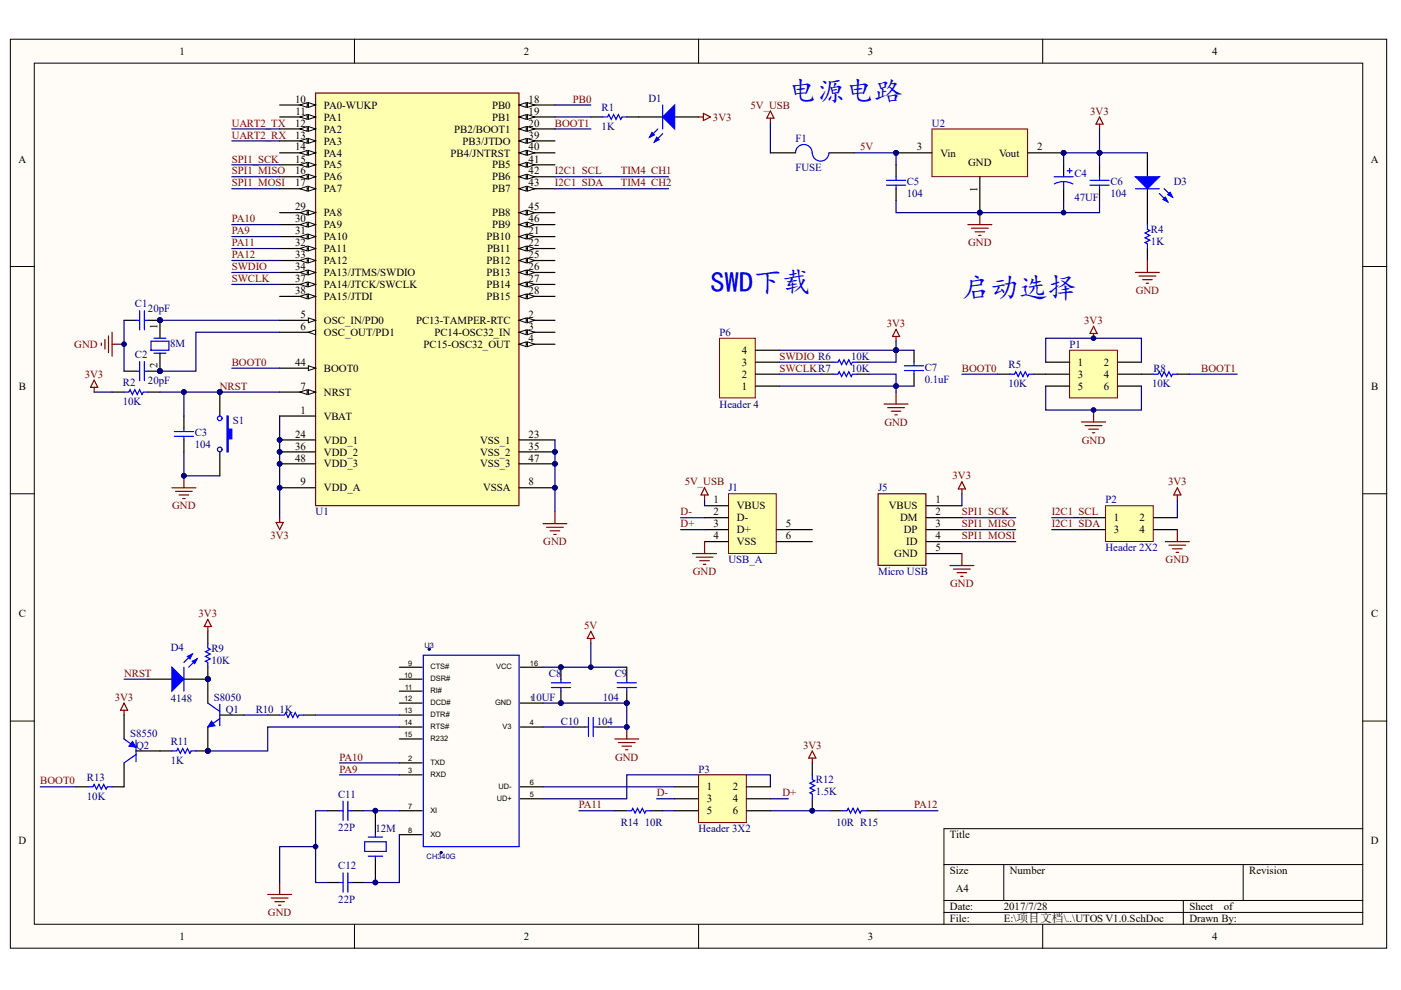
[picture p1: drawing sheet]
<svg xmlns="http://www.w3.org/2000/svg" width="297mm" height="210mm" viewBox="0 0 297 210" stroke-linecap="round" stroke-linejoin="round" font-family="sans-serif">
<g fill="#fffcf8" stroke="#000" stroke-width=".21">
<path d="M2.2 8.3h291.8v192.7h-291.8z"/>
<path d="M7.3 13.4h281.6v182.6h-281.6z"/>
</g>
<g fill="none" stroke="#000" stroke-width=".21">
<path d="M75.2 8.3v5.1M148.1 8.3v5.1M221.1 8.3v5.1M2.2 56.5h5.1M289 56.5h5M2.2 104.7h5.1M289 104.7h5M2.2 152.9h5.1M289 152.9h5M289 175.7h-88.9v20.3M75.2 196v5.1M148.1 196v5.1"/>
<path d="M200.1 183.3h88.9M200.1 190.9h88.9M200.1 193.5h88.9M212.8 183.3v7.6M221.1 196v5.1M250.9 190.9v5.1M263.6 183.3v7.6"/>
</g>
<g fill="none" stroke="#00f" stroke-width=".25">
<path d="M28.8 67.9h.8M28.8 78.7h.8M29.6 65.9v4M29.6 76.7v4M30.6 65.9v4M30.6 76.7v4M30.6 67.9h.8M30.6 78.7h.8M32 72.4h3.8v1.9h-3.8zM32.6 71.7h2.6M32.6 74.9h2.6M26.3 83.1h1l.3-.5 .5 1 .5-1 .5 1 .5-1 .5 1 .3-.5h1"/>
<path d="M37 91.5h4M37 92.5h4M39 90.7v.8M39 92.5v.8"/>
<circle cx="46.6" cy="95.3" r=".49"/>
<circle cx="46.6" cy="88.7" r=".49"/>
</g>
<path d="M26.3 67.9h2.5M26.3 78.7h2.5M31.4 67.9h2.5v3.8M33.9 74.9v3.8h-2.5M23.8 83.1h2.5M31.4 83.1h2.5M39 88.2v2.5M39 93.3v2.5M46.6 83.1v5.1M46.6 95.8v5.1" fill="none" stroke="#000" stroke-width=".25"/>
<g fill="#000080" stroke="#000080" stroke-width=".21">
<circle cx="33.9" cy="67.9" r=".49"/>
<circle cx="33.9" cy="78.7" r=".49"/>
<circle cx="26.3" cy="73" r=".49"/>
<circle cx="46.6" cy="83.1" r=".49"/>
<circle cx="39" cy="100.9" r=".49"/>
</g>
<path d="M21.5 72.7v.5M22.2 72v2M23 71.2v3.6M23.8 70.5v5M23.8 73h2.5M20 80.6l.7 1.5h-1.5zM20 82.1v1M36.5 103.4h5M37.2 104.2h3.6M38 104.9h2M38.7 105.7h.5M39 100.9v2.5" fill="none" stroke="#800000" stroke-width=".25"/>
<path d="M26.3 67.9v10.8" fill="none" stroke="#000080" stroke-width=".25"/>
<path d="M48.1 88.2h.3v2.8h.7v2h-.7v2.8h-.3z" fill-rule="evenodd" fill="#00f" stroke="#00f" stroke-width=".25"/>
<path d="M154.5 104.7h10.1v12.6h-10.1z" fill="#ffffb0" stroke="#800000" stroke-width=".21"/>
<path d="M149.4 107.2h5.1M149.4 109.8h5.1M149.4 112.3h5.1M149.4 114.8h5.1M164.6 112.3h7.6M164.6 114.8h7.6" fill="none" stroke="#000" stroke-width=".25"/>
<path d="M146.8 117.4h5.1M147.6 118.1h3.6M148.4 118.9h2M149.1 119.7h.5M149.4 103.4l.7 1.5h-1.5zM149.4 104.9v1.1M149.4 114.8v2.6" fill="none" stroke="#800000" stroke-width=".25"/>
<path d="M197.6 27.3h20.3v10.2h-20.3z" fill="#ffffb0" stroke="#800000" stroke-width=".21"/>
<g fill="none" stroke="#000" stroke-width=".25">
<path d="M125.3 24.8h2.5M132.9 24.8h7.6M143 24.8h5.1M163.3 32.4h5.4M175.8 32.4h5.3M190 32.4h7.6M190 34.9v2.6M207.7 37.5v7.6M217.9 32.4h7.6M225.5 34.9v2.6M233.1 34.9v2.6M243.3 32.4v5.1"/>
<path d="M190 40v2.6M225.5 40v2.6M233.1 40v2.6M243.3 40v7.6M243.3 52.7v2.5M174.1 76.8h2.6M174.1 79.3h2.6M181.7 76.8h2.6M181.7 79.3h2.6M193.8 74.3v2.5M193.8 79.3v2.6M211.6 79.3h2.5"/>
<path d="M219.2 79.3h2.5M242 79.3h2.5M249.6 79.3h2.6M44.1 133.9v2.5M31.4 144h5.1M33.9 159.2h2.6M41.5 159.2h2.6M44.1 141.5v2.5h-5.1M56.8 151.6h2.5M64.4 151.6h2.5M84.7 149.1h4.8M84.7 154.1h4.8"/>
<path d="M84.7 141.5h4.8M84.7 144h4.8M84.7 146.5h4.8M84.7 151.6h4.8M84.7 156.7h4.8M110.3 149.1h4.8M110.3 154.1h4.8M110.3 141.5h4.8M118.9 141.5v2.5M118.9 146.5v2.6M121.5 154.1h2.5M126.5 154.1h2.6"/>
<path d="M132.9 141.5v2.5M132.9 146.5v2.6M16.2 166.8h2.5M23.8 166.8h2.5M69.4 171.9h2.6M74.5 171.9h2.6M79.6 171.9v5.1M84.7 161.8h4.8M84.7 164.3h4.8M84.7 171.9h4.8M84.7 177h4.8M110.3 169.4h4.8"/>
<path d="M110.3 166.8h4.8M69.4 187.1h2.6M74.5 187.1h2.6M79.6 182v5.1"/>
</g>
<g fill="#000080" stroke="#000080" stroke-width=".21">
<circle cx="207.7" cy="45.1" r=".49"/>
<circle cx="225.5" cy="32.4" r=".49"/>
<circle cx="190" cy="32.4" r=".49"/>
<circle cx="190" cy="74.2" r=".49"/>
<circle cx="190" cy="81.9" r=".49"/>
<circle cx="225.5" cy="45.1" r=".49"/>
<circle cx="233.1" cy="32.4" r=".49"/>
<circle cx="91" cy="137.6" r=".24"/>
<circle cx="93.5" cy="180.8" r=".24"/>
<circle cx="118.9" cy="149.1" r=".49"/>
<circle cx="118.9" cy="141.5" r=".49"/>
<circle cx="132.9" cy="149.1" r=".49"/>
<circle cx="79.6" cy="187.1" r=".49"/>
<circle cx="79.6" cy="171.9" r=".49"/>
<circle cx="66.9" cy="179.5" r=".49"/>
<circle cx="44.1" cy="159.2" r=".49"/>
<circle cx="44.1" cy="144" r=".49"/>
</g>
<g fill="none" stroke="#800000" stroke-width=".25">
<path d="M163.3 23.5l.8 1.6h-1.5zM163.3 25.1v1M233.1 24.8l.8 1.5h-1.5zM233.1 26.3v1M205.2 47.6h5.1M206 48.4h3.5M206.7 49.1h2.1M207.5 49.9h.5M207.7 45.1v2.5M240.7 57.8h5.1M241.5 58.5h3.6M242.3 59.3h2"/>
<path d="M243.3 55.2v2.6M190 69.8l.7 1.5h-1.5zM190 71.3v1.1M243 60.1h.5M187.4 85.7h5.1M188.2 86.4h3.6M189 87.2h2M189.7 88h.5M190 83.1v2.6M44.1 131.3l.7 1.5h-1.5zM44.1 132.8v1.1M125.3 133.9l.7 1.5h-1.5z"/>
<path d="M125.3 135.4v1M26.3 149.1l.8 1.5h-1.6zM26.3 150.6v1M56.8 189.7h5M57.5 190.4h3.6M58.3 191.2h2M59 191.9h.5M59.3 187.1v2.6"/>
</g>
<g fill="none" stroke="#00f" stroke-width=".25">
<path d="M127.8 24.8h1l.3-.5 .5 1 .5-1 .5 1 .5-1 .5 1 .3-.5h1M139.5 27.3l-1.8 1.8M140.5 28.4l-1.8 1.7M140.5 22.3v5M168.7 32.4a1.78 1.78 0 0 1 1.8-1.8 1.78 1.78 0 0 1 1.7 1.8 1.76 1.76 0 0 0 1.8 1.8 1.76 1.76 0 0 0 1.7-1.7M188 38.2h4M188 39.3h4M190 37.5v.7M190 39.3v.7M223.5 37.5h4M225.5 38.5l1.2 .2 .8 .3M225.5 38.5l-1.2 .2-.8 .3"/>
<path d="M225.5 38.5v1.5M226.3 36.2h1M226.8 35.7v1M231.1 38.2h4.1M231.1 39.3h4.1M233.1 37.5v.7M233.1 39.3v.7M240.7 40h5.1M243.3 47.6v1l.5 .3-1 .5 1 .5-1 .5 1 .5-1 .5 .5 .3v1M245.8 41l1.8 1.8M246.8 40l1.8 1.8M176.7 76.8h1l.2-.5 .5 1 .5-1 .6 1 .5-1 .5 1 .2-.5h1"/>
<path d="M176.7 79.3h1l.2-.5 .5 1 .5-1 .6 1 .5-1 .5 1 .2-.5h1M191.8 77.6h4M191.8 78.6h4M193.8 76.8v.8M193.8 78.6v.7M214.1 79.3h1l.3-.5 .5 1 .5-1 .5 1 .5-1 .5 1 .3-.5h1M244.5 79.3h1.1l.2-.5 .5 1 .5-1 .5 1 .5-1 .6 1 .2-.5h1M40.8 138.7l-1.8 1.7M41.8 139.7l-1.8 1.8M44.1 136.4v1l.5 .3-1 .5 1 .5-1 .5 1 .5-1 .5 .5 .2v1.1M89.7 138.9h20.3v40.6h-20.3zM36.5 159.2h1l.2-.5 .5 1 .5-1 .5 1 .6-1 .5 1 .2-.5h1"/>
<path d="M39 141.5v5M59.3 151.6h1l.3-.5 .5 1 .5-1 .5 1 .5-1 .5 1 .3-.5h1M116.9 144.8h4.1M116.9 145.8h4.1M118.9 144v.8M118.9 145.8v.7M124 154.1h.8M124.8 152.1v4.1M125.8 152.1v4.1M125.8 154.1h.7M130.9 144.8h4M130.9 145.8h4"/>
<path d="M132.9 144v.8M132.9 145.8v.7M18.7 166.8h1l.3-.5 .5 1 .5-1 .5 1 .5-1 .5 1 .3-.5h1M72 171.9h.7M72.7 169.9v4M73.8 169.9v4M73.8 171.9h.7M77.3 178.5h4.6v2h-4.6zM78.1 177.5h3M79.6 177v.5M72 187.1h.7M72.7 185.1v4"/>
<path d="M73.8 185.1v4M73.8 187.1h.7M78.1 181.5h3M79.6 181.5v.5"/>
</g>
<g fill="none" stroke="#000080" stroke-width=".25">
<path d="M117.7 27.3h7.6M117.7 24.8h7.6M181.1 32.4h8.9v2.5M233.1 27.3v7.6M233.1 32.4h10.2M49.1 57.8h10.2M190 42.6v2.5h43.1v-2.5M225.5 42.6v2.5M49.1 60.3h10.2M165.2 74.3h28.6M165.2 76.8h8.9M165.2 79.3h8.9"/>
<path d="M184.3 79.3h5.7v3.8M190 72.4v4.4h-5.7M165.2 81.9h28.6M149.4 106v1.2M26.3 144h5.1M51.7 151.6h5.1M66.9 151.6h17.8M84.7 154.1h-27.9v5.1h-12.7M115.1 141.5h17.8M115.1 154.1h6.4M8.5 166.8h7.7M66.9 179.5h-7.6v7.6"/>
<path d="M69.4 171.9h-2.5v15.2h2.5M72 161.8h12.7M72 164.3h12.7M77.1 171.9h7.6M84.7 177v10.1h-7.6"/>
</g>
<g fill="#00f" stroke="#00f" stroke-width=".25">
<path d="M240.7 37.5h5.1l-2.5 2.5z"/>
<path d="M246.6 42.3l.5-.5 .5 1z"/>
<path d="M247.6 41.3l.5-.5 .5 1z"/>
<path d="M140.5 24.8l2.5-2.5v5z"/>
<path d="M138.2 28.1l.5 .5-1 .5z"/>
<path d="M139.2 29.1l.5 .5-1 .5z"/>
<path d="M36.5 141.5l2.5 2.5-2.5 2.5z"/>
<path d="M40.8 140.2l1-.5-.5 1z"/>
<path d="M39.8 139.2l1-.5-.5 1z"/>
</g>
<path d="M226.8 74.3h10.1v10.1h-10.1z" fill="#ffffb0" stroke="#800000" stroke-width=".21"/>
<path d="M221.7 76.8h5.1M221.7 79.3h5.1M236.9 76.8h5.1M236.9 79.3h5.1M221.7 81.9h5.1M236.9 81.9h5.1M172.2 161.8v2.5M172.2 169.4v2.5" fill="none" stroke="#000" stroke-width=".25"/>
<path d="M203.9 79.3h7.7M221.7 76.8v-5.1h20.3v5.1M252.2 79.3h10.1M221.7 81.9v5h20.3v-5M163.3 166.8v-2.5h-30.4v5.1h-17.8M163.3 169.4h3.8" fill="none" stroke="#000080" stroke-width=".25"/>
<path d="M231.9 69.2l.7 1.5h-1.5zM231.9 70.7v1M229.3 89.5h5.1M230.1 90.2h3.5M230.8 91h2.1M231.6 91.8h.5M231.9 86.9v2.6M172.2 159.2l.8 1.5h-1.5zM172.2 160.7v1.1" fill="none" stroke="#800000" stroke-width=".25"/>
<g fill="#000080" stroke="#000080" stroke-width=".21">
<circle cx="231.8" cy="71.7" r=".49"/>
<circle cx="231.8" cy="86.9" r=".49"/>
<circle cx="172.2" cy="171.9" r=".49"/>
</g>
<path d="M172.2 164.3v1l.5 .3-1 .5 1 .5-1 .5 1 .5-1 .5 .5 .2v1.1" fill="none" stroke="#00f" stroke-width=".25"/>
<path d="M186.2 104.7h10.1v15.2h-10.1z" fill="#ffffb0" stroke="#800000" stroke-width=".25"/>
<path d="M196.3 107.2h7.6M196.3 109.8h7.6M196.3 114.8h7.6M196.3 117.4h7.6M196.3 112.3h7.6M130.3 171.9h2.6M138 171.9h2.5M176 171.9h2.6M183.6 171.9h2.6" fill="none" stroke="#000" stroke-width=".25"/>
<path d="M201.4 119.9h5.1M203.9 102.2l.8 1.5h-1.5zM203.9 103.7v1M203.9 117.4v2.5M202.2 120.7h3.5M202.9 121.4h2.1M203.7 122.2h.5" fill="none" stroke="#800000" stroke-width=".25"/>
<path d="M132.9 171.9h1l.3-.5 .5 1 .5-1 .5 1 .5-1 .5 1 .2-.5h1.1M178.6 171.9h1l.2-.5 .5 1 .5-1 .6 1 .5-1 .5 1 .2-.5h1" fill="none" stroke="#00f" stroke-width=".25"/>
<path d="M49.1 52.7h10.2M49.1 55.2h10.2M144.3 109.8h5.1M144.3 112.3h5.1M203.9 109.8h11.5M203.9 112.3h11.5M203.9 114.8h11.5M122.7 171.9h7.6M163.3 171.9h12.7M186.2 171.9h12.7" fill="none" stroke="#000080" stroke-width=".25"/>
<path d="M66.9 19.7h43.1v87.5h-43.1z" fill="#ffffb0" stroke="#800000" stroke-width=".25"/>
<path d="M59.3 22.3h7.6" fill="none" stroke="#000" stroke-width=".25"/>
<g fill="#fffcf8" stroke="#000" stroke-width=".21">
<path d="M65.4 21.8l1.5 .5-1.5 .5z"/>
<path d="M63.6 22.3l1.5-.5v1z"/>
</g>
<path d="M59.3 24.8h7.6" fill="none" stroke="#000" stroke-width=".25"/>
<g fill="#fffcf8" stroke="#000" stroke-width=".21">
<path d="M65.4 24.3l1.5 .5-1.5 .5z"/>
<path d="M63.6 24.8l1.5-.5v1z"/>
</g>
<path d="M59.3 27.3h7.6" fill="none" stroke="#000" stroke-width=".25"/>
<g fill="#fffcf8" stroke="#000" stroke-width=".21">
<path d="M65.4 26.8l1.5 .5-1.5 .5z"/>
<path d="M63.6 27.3l1.5-.5v1z"/>
</g>
<path d="M59.3 29.9h7.6" fill="none" stroke="#000" stroke-width=".25"/>
<g fill="#fffcf8" stroke="#000" stroke-width=".21">
<path d="M65.4 29.4l1.5 .5-1.5 .5z"/>
<path d="M63.6 29.9l1.5-.5v1z"/>
</g>
<path d="M59.3 32.4h7.6" fill="none" stroke="#000" stroke-width=".25"/>
<g fill="#fffcf8" stroke="#000" stroke-width=".21">
<path d="M65.4 31.9l1.5 .5-1.5 .5z"/>
<path d="M63.6 32.4l1.5-.5v1z"/>
</g>
<path d="M59.3 34.9h7.6" fill="none" stroke="#000" stroke-width=".25"/>
<g fill="#fffcf8" stroke="#000" stroke-width=".21">
<path d="M65.4 34.4l1.5 .5-1.5 .6z"/>
<path d="M63.6 34.9l1.5-.5v1.1z"/>
</g>
<path d="M59.3 37.5h7.6" fill="none" stroke="#000" stroke-width=".25"/>
<g fill="#fffcf8" stroke="#000" stroke-width=".21">
<path d="M65.4 37l1.5 .5-1.5 .5z"/>
<path d="M63.6 37.5l1.5-.5v1z"/>
</g>
<path d="M59.3 40h7.6" fill="none" stroke="#000" stroke-width=".25"/>
<g fill="#fffcf8" stroke="#000" stroke-width=".21">
<path d="M65.4 39.5l1.5 .5-1.5 .5z"/>
<path d="M63.6 40l1.5-.5v1z"/>
</g>
<path d="M59.3 45.1h7.6" fill="none" stroke="#000" stroke-width=".25"/>
<g fill="#fffcf8" stroke="#000" stroke-width=".21">
<path d="M65.4 44.6l1.5 .5-1.5 .5z"/>
<path d="M63.6 45.1l1.5-.5v1z"/>
</g>
<path d="M59.3 47.6h7.6" fill="none" stroke="#000" stroke-width=".25"/>
<g fill="#fffcf8" stroke="#000" stroke-width=".21">
<path d="M65.4 47.1l1.5 .5-1.5 .5z"/>
<path d="M63.6 47.6l1.5-.5v1z"/>
</g>
<path d="M59.3 50.2h7.6" fill="none" stroke="#000" stroke-width=".25"/>
<g fill="#fffcf8" stroke="#000" stroke-width=".21">
<path d="M65.4 49.7l1.5 .5-1.5 .5z"/>
<path d="M63.6 50.2l1.5-.5v1z"/>
</g>
<path d="M59.3 52.7h7.6" fill="none" stroke="#000" stroke-width=".25"/>
<g fill="#fffcf8" stroke="#000" stroke-width=".21">
<path d="M65.4 52.2l1.5 .5-1.5 .5z"/>
<path d="M63.6 52.7l1.5-.5v1z"/>
</g>
<path d="M59.3 55.2h7.6" fill="none" stroke="#000" stroke-width=".25"/>
<g fill="#fffcf8" stroke="#000" stroke-width=".21">
<path d="M65.4 54.7l1.5 .5-1.5 .5z"/>
<path d="M63.6 55.2l1.5-.5v1z"/>
</g>
<path d="M59.3 57.8h7.6" fill="none" stroke="#000" stroke-width=".25"/>
<g fill="#fffcf8" stroke="#000" stroke-width=".21">
<path d="M65.4 57.3l1.5 .5-1.5 .5z"/>
<path d="M63.6 57.8l1.5-.5v1z"/>
</g>
<path d="M59.3 60.3h7.6" fill="none" stroke="#000" stroke-width=".25"/>
<g fill="#fffcf8" stroke="#000" stroke-width=".21">
<path d="M65.4 59.8l1.5 .5-1.5 .5z"/>
<path d="M63.6 60.3l1.5-.5v1z"/>
</g>
<path d="M59.3 62.8h7.6" fill="none" stroke="#000" stroke-width=".25"/>
<g fill="#fffcf8" stroke="#000" stroke-width=".21">
<path d="M65.4 62.3l1.5 .5-1.5 .6z"/>
<path d="M63.6 62.8l1.5-.5v1.1z"/>
</g>
<path d="M59.3 67.9h7.6" fill="none" stroke="#000" stroke-width=".25"/>
<path d="M65.4 67.4l1.5 .5-1.5 .5z" fill="#fffcf8" stroke="#000" stroke-width=".21"/>
<path d="M59.3 70.5h7.6" fill="none" stroke="#000" stroke-width=".25"/>
<path d="M65.4 70.5l1.5-.6v1.1z" fill="#fffcf8" stroke="#000" stroke-width=".21"/>
<path d="M59.3 78.1h7.6" fill="none" stroke="#000" stroke-width=".25"/>
<path d="M65.4 77.6l1.5 .5-1.5 .5z" fill="#fffcf8" stroke="#000" stroke-width=".21"/>
<path d="M59.3 83.1h7.6" fill="none" stroke="#000" stroke-width=".25"/>
<g fill="#fffcf8" stroke="#000" stroke-width=".21">
<path d="M65.4 82.6l1.5 .5-1.5 .5z"/>
<path d="M63.6 83.1l1.5-.5v1z"/>
</g>
<path d="M110 22.3h7.7M59.3 88.2h7.6M59.3 93.3h7.6M59.3 95.8h7.6M59.3 98.3h7.6M59.3 103.4h7.6" fill="none" stroke="#000" stroke-width=".25"/>
<g fill="#000080" stroke="#000080" stroke-width=".21">
<circle cx="59.3" cy="93.3" r=".49"/>
<circle cx="59.3" cy="95.8" r=".49"/>
<circle cx="59.3" cy="98.3" r=".49"/>
<circle cx="59.3" cy="103.4" r=".49"/>
</g>
<g fill="#fffcf8" stroke="#000" stroke-width=".21">
<path d="M110 22.3l1.6-.5v1z"/>
<path d="M111.8 21.8l1.5 .5-1.5 .5z"/>
</g>
<path d="M110 24.8h7.7" fill="none" stroke="#000" stroke-width=".25"/>
<g fill="#fffcf8" stroke="#000" stroke-width=".21">
<path d="M110 24.8l1.6-.5v1z"/>
<path d="M111.8 24.3l1.5 .5-1.5 .5z"/>
</g>
<path d="M110 27.3h7.7" fill="none" stroke="#000" stroke-width=".25"/>
<g fill="#fffcf8" stroke="#000" stroke-width=".21">
<path d="M110 27.3l1.6-.5v1z"/>
<path d="M111.8 26.8l1.5 .5-1.5 .5z"/>
</g>
<path d="M110 29.9h7.7" fill="none" stroke="#000" stroke-width=".25"/>
<g fill="#fffcf8" stroke="#000" stroke-width=".21">
<path d="M110 29.9l1.6-.5v1z"/>
<path d="M111.8 29.4l1.5 .5-1.5 .5z"/>
</g>
<path d="M110 32.4h7.7" fill="none" stroke="#000" stroke-width=".25"/>
<g fill="#fffcf8" stroke="#000" stroke-width=".21">
<path d="M110 32.4l1.6-.5v1z"/>
<path d="M111.8 31.9l1.5 .5-1.5 .5z"/>
</g>
<path d="M110 34.9h7.7" fill="none" stroke="#000" stroke-width=".25"/>
<g fill="#fffcf8" stroke="#000" stroke-width=".21">
<path d="M110 34.9l1.6-.5v1.1z"/>
<path d="M111.8 34.4l1.5 .5-1.5 .6z"/>
</g>
<path d="M110 37.5h7.7" fill="none" stroke="#000" stroke-width=".25"/>
<g fill="#fffcf8" stroke="#000" stroke-width=".21">
<path d="M110 37.5l1.6-.5v1z"/>
<path d="M111.8 37l1.5 .5-1.5 .5z"/>
</g>
<path d="M110 40h7.7" fill="none" stroke="#000" stroke-width=".25"/>
<g fill="#fffcf8" stroke="#000" stroke-width=".21">
<path d="M110 40l1.6-.5v1z"/>
<path d="M111.8 39.5l1.5 .5-1.5 .5z"/>
</g>
<path d="M110 45.1h7.7" fill="none" stroke="#000" stroke-width=".25"/>
<g fill="#fffcf8" stroke="#000" stroke-width=".21">
<path d="M110 45.1l1.6-.5v1z"/>
<path d="M111.8 44.6l1.5 .5-1.5 .5z"/>
</g>
<path d="M110 47.6h7.7" fill="none" stroke="#000" stroke-width=".25"/>
<g fill="#fffcf8" stroke="#000" stroke-width=".21">
<path d="M110 47.6l1.6-.5v1z"/>
<path d="M111.8 47.1l1.5 .5-1.5 .5z"/>
</g>
<path d="M110 50.2h7.7" fill="none" stroke="#000" stroke-width=".25"/>
<g fill="#fffcf8" stroke="#000" stroke-width=".21">
<path d="M110 50.2l1.6-.5v1z"/>
<path d="M111.8 49.7l1.5 .5-1.5 .5z"/>
</g>
<path d="M110 52.7h7.7" fill="none" stroke="#000" stroke-width=".25"/>
<g fill="#fffcf8" stroke="#000" stroke-width=".21">
<path d="M110 52.7l1.6-.5v1z"/>
<path d="M111.8 52.2l1.5 .5-1.5 .5z"/>
</g>
<path d="M110 55.2h7.7" fill="none" stroke="#000" stroke-width=".25"/>
<g fill="#fffcf8" stroke="#000" stroke-width=".21">
<path d="M110 55.2l1.6-.5v1z"/>
<path d="M111.8 54.7l1.5 .5-1.5 .5z"/>
</g>
<path d="M110 57.8h7.7" fill="none" stroke="#000" stroke-width=".25"/>
<g fill="#fffcf8" stroke="#000" stroke-width=".21">
<path d="M110 57.8l1.6-.5v1z"/>
<path d="M111.8 57.3l1.5 .5-1.5 .5z"/>
</g>
<path d="M110 60.3h7.7" fill="none" stroke="#000" stroke-width=".25"/>
<g fill="#fffcf8" stroke="#000" stroke-width=".21">
<path d="M110 60.3l1.6-.5v1z"/>
<path d="M111.8 59.8l1.5 .5-1.5 .5z"/>
</g>
<path d="M110 62.8h7.7" fill="none" stroke="#000" stroke-width=".25"/>
<g fill="#fffcf8" stroke="#000" stroke-width=".21">
<path d="M110 62.8l1.6-.5v1.1z"/>
<path d="M111.8 62.3l1.5 .5-1.5 .6z"/>
</g>
<path d="M110 67.9h7.7" fill="none" stroke="#000" stroke-width=".25"/>
<g fill="#fffcf8" stroke="#000" stroke-width=".21">
<path d="M110 67.9l1.6-.5v1z"/>
<path d="M111.8 67.4l1.5 .5-1.5 .5z"/>
</g>
<path d="M110 70.5h7.7" fill="none" stroke="#000" stroke-width=".25"/>
<g fill="#fffcf8" stroke="#000" stroke-width=".21">
<path d="M110 70.5l1.6-.6v1.1z"/>
<path d="M111.8 69.9l1.5 .6-1.5 .5z"/>
</g>
<path d="M110 73h7.7" fill="none" stroke="#000" stroke-width=".25"/>
<g fill="#fffcf8" stroke="#000" stroke-width=".21">
<path d="M110 73l1.6-.5v1z"/>
<path d="M111.8 72.5l1.5 .5-1.5 .5z"/>
</g>
<path d="M110 93.3h7.7M110 95.8h7.7M110 98.3h7.7M110 103.4h7.7M26.3 151.6v5.1M28.8 159.2h5.1M44.1 144v5.1M44.1 154.1v5.1M46.6 151.6h5.1M26.3 161.8v5" fill="none" stroke="#000" stroke-width=".25"/>
<g fill="#000080" stroke="#000080" stroke-width=".21">
<circle cx="117.6" cy="95.8" r=".49"/>
<circle cx="117.6" cy="98.3" r=".49"/>
<circle cx="117.6" cy="103.4" r=".49"/>
<circle cx="59.3" cy="93.3" r=".49"/>
<circle cx="59.3" cy="95.8" r=".49"/>
<circle cx="59.3" cy="98.3" r=".49"/>
<circle cx="59.3" cy="103.4" r=".49"/>
<circle cx="33.9" cy="67.9" r=".49"/>
<circle cx="33.9" cy="78.7" r=".49"/>
<circle cx="44.1" cy="144" r=".49"/>
<circle cx="44.1" cy="159.2" r=".49"/>
</g>
<g fill="none" stroke="#000080" stroke-width=".25">
<path d="M49.1 34.9h10.2M49.1 37.5h10.2M49.1 27.3h10.2M49.1 29.9h10.2M117.7 37.5h24.1M117.7 22.3h7.6M49.1 40h10.2M49.1 47.6h10.2M49.1 50.2h10.2M117.7 40h24.1M33.9 67.9h25.4M49.1 78.1h10.2"/>
<path d="M59.3 70.5h-17.8v8.2h-7.6M20 83.1h3.8M59.3 88.2v21.6M117.7 93.3v15.2M203.9 104.7v2.5"/>
</g>
<path d="M148.1 24.8h1M149.1 24l1.5 .8-1.5 .8zM58.5 110.8h1.6l-.8 1.5zM59.3 109.8v1M115.1 111h5.1M115.9 111.8h3.5M116.6 112.6h2.1M117.4 113.3h.5M117.7 108.5v2.5" fill="none" stroke="#800000" stroke-width=".25"/>
<path d="M26.3 156.7l1.8 1.2M28.8 156.9v4.6M28.8 160l-2.5 1.8M44.1 149.1l2.5 1.7M46.6 152.4l-2.5 1.7M46.6 149.3v4.6" fill="none" stroke="#00f" stroke-width=".25"/>
<g fill="#00f" stroke="#00f" stroke-width=".21">
<path d="M28.1 157.2l.7 1.3-1.5-.3z"/>
<path d="M44.8 152.9l.8 1-1.5 .2z"/>
</g>
<path d="M148.1 164.3h10.1v10.1h-10.1z" fill="#ffffb0" stroke="#800000" stroke-width=".21"/>
<path d="M143 166.8h5.1M143 169.4h5.1M143 171.9h5.1M158.3 166.8h5M158.3 169.4h5M158.3 171.9h5" fill="none" stroke="#000" stroke-width=".25"/>
<path d="M233.1 32.4h-7.6v2.5M39 95.8v5.1h7.6M59.3 83.1h-20.3v5.1M115.1 149.1h17.8v5h-3.8M139.2 169.4h3.8M140.5 171.9h2.5" fill="none" stroke="#000080" stroke-width=".25"/>
<g fill="#000080" stroke="#000080" stroke-width=".21">
<circle cx="225.5" cy="32.4" r=".49"/>
<circle cx="233.1" cy="32.4" r=".49"/>
<circle cx="132.9" cy="154.1" r=".49"/>
<circle cx="132.9" cy="149.1" r=".49"/>
<circle cx="39" cy="83.1" r=".49"/>
<circle cx="39" cy="100.9" r=".49"/>
</g>
<path d="M152.6 71.7h7.5v12.7h-7.5z" fill="#ffffb0" stroke="#800000" stroke-width=".21"/>
<path d="M160.2 79.3h5M160.2 76.8h5M160.2 74.3h5M160.2 81.9h5" fill="none" stroke="#000" stroke-width=".25"/>
<path d="M163.3 26.1v6.3M125.3 136.4v5.1M115.1 166.8h27.9" fill="none" stroke="#000080" stroke-width=".25"/>
<path d="M130.3 156.7h5.1M131.1 157.4h3.6M131.9 158.2h2M132.6 159h.5M132.9 154.1v2.6" fill="none" stroke="#800000" stroke-width=".25"/>
<g fill="#000080" stroke="#000080" stroke-width=".21">
<circle cx="132.9" cy="154.1" r=".49"/>
<circle cx="125.3" cy="141.5" r=".49"/>
<circle cx="46.6" cy="83.1" r=".49"/>
</g>
<path d="M234.4 107.2h10.1v7.6h-10.1z" fill="#ffffb0" stroke="#800000" stroke-width=".21"/>
<path d="M229.3 109.8h5.1M229.3 112.3h5.1M244.5 109.8h5.1M244.5 112.3h5.1" fill="none" stroke="#000" stroke-width=".25"/>
<path d="M33.9 83.1h5.1M223 112.3h6.3M223 109.8h6.3M249.6 106v3.8" fill="none" stroke="#000080" stroke-width=".25"/>
<circle cx="39" cy="83.1" r=".49" fill="#000080" stroke="#000080" stroke-width=".21"/>
<path d="M247.1 114.8h5.1M247.8 115.6h3.6M248.6 116.4h2M249.4 117.1h.5M249.6 103.4l.8 1.5h-1.5zM249.6 104.9v1.1M249.6 112.3v2.5" fill="none" stroke="#800000" stroke-width=".25"/>
<g font-size="6.1" fill="#00f">
<text x="167.2" y="21.4">电源电路</text>
<text x="150.7" y="62">SD</text>
<text x="153.7" y="62">W下载</text>
<text x="203.9" y="63.3">启动选择</text>
</g>
<g font-size="2.3">
<text x="38.1" y="11.6">1</text>
<text x="111.1" y="11.6">2</text>
<text x="184" y="11.6">3</text>
<text x="257" y="11.6">4</text>
<text x="62.6" y="21.8">10</text>
<text x="68.7" y="23">PA0-WUKP</text>
<text x="104.3" y="23">PB0</text>
<text x="112.1" y="21.8">18</text>
<text x="62.6" y="26.8">12</text>
<text x="62.6" y="29.4">13</text>
<text x="62.7" y="24.3">11</text>
<text x="68.7" y="25.6">PA1</text>
<text x="68.7" y="28.1">PA2</text>
<text x="96.3" y="28.1">PB2/BOOT1</text>
<text x="104.3" y="25.6">PB1</text>
<text x="112.1" y="24.3">19</text>
<text x="112.1" y="26.8">20</text>
<text x="112.1" y="29.4">39</text>
<text x="3.9" y="34.5">A</text>
<text x="62.6" y="31.9">14</text>
<text x="62.6" y="34.5">15</text>
<text x="68.7" y="30.6">PA3</text>
<text x="68.7" y="33.2">PA4</text>
<text x="68.7" y="35.7">PA5</text>
<text x="95.5" y="33.2">PB4/JNTRST</text>
<text x="98.1" y="30.6">PB3/JTDO</text>
<text x="104.3" y="35.7">PB5</text>
<text x="112.1" y="31.9">40</text>
<text x="112.1" y="34.5">41</text>
<text x="194.4" y="31.9">3</text>
<text x="199.4" y="33.2">Vin</text>
<text x="205.3" y="35.2">GND</text>
<text x="211.8" y="33.2">Vout</text>
<text x="219.9" y="31.9">2</text>
<text x="290.7" y="34.5">A</text>
<text x="62.6" y="37">16</text>
<text x="62.6" y="39.5">17</text>
<text x="68.7" y="38.3">PA6</text>
<text x="68.7" y="40.8">PA7</text>
<text x="104.3" y="38.3">PB6</text>
<text x="104.3" y="40.8">PB7</text>
<text x="112.1" y="37">42</text>
<text x="112.1" y="39.5">43</text>
<text x="207.2" y="40.7" transform="rotate(-90 207.2 40.7)">1</text>
<text x="62.6" y="44.6">29</text>
<text x="62.6" y="47.1">30</text>
<text x="68.7" y="45.9">PA8</text>
<text x="104.3" y="45.9">PB8</text>
<text x="112.1" y="44.6">45</text>
<text x="112.1" y="47.1">46</text>
<text x="62.6" y="49.7">31</text>
<text x="62.6" y="52.2">32</text>
<text x="68.7" y="48.4">PA9</text>
<text x="68.7" y="50.9">PA10</text>
<text x="68.7" y="53.5">PA11</text>
<text x="103.2" y="50.9">PB10</text>
<text x="103.3" y="53.5">PB11</text>
<text x="104.3" y="48.4">PB9</text>
<text x="112.1" y="49.7">21</text>
<text x="112.1" y="52.2">22</text>
<text x="62.6" y="54.7">33</text>
<text x="62.6" y="57.3">34</text>
<text x="62.6" y="59.8">37</text>
<text x="68.7" y="56">PA12</text>
<text x="68.7" y="58.5">PA13/JTMS/SWDIO</text>
<text x="103.2" y="56">PB12</text>
<text x="103.2" y="58.5">PB13</text>
<text x="112.1" y="54.7">25</text>
<text x="112.1" y="57.3">26</text>
<text x="112.1" y="59.8">27</text>
<text x="62.6" y="62.4">38</text>
<text x="68.7" y="61.1">PA14/JTCK/SWCLK</text>
<text x="68.7" y="63.6">PA15/JTDI</text>
<text x="103.2" y="61.1">PB14</text>
<text x="103.2" y="63.6">PB15</text>
<text x="112.1" y="62.4">28</text>
<text x="33.4" y="69.7" transform="rotate(-90 33.4 69.7)">1</text>
<text x="63.7" y="67.4">5</text>
<text x="63.7" y="70">6</text>
<text x="68.7" y="68.7">OSC_IN/PD0</text>
<text x="68.7" y="71.2">OSC_OUT/PD1</text>
<text x="88.2" y="68.7">PC13-TAMPER-RTC</text>
<text x="92.1" y="71.2">PC14-OSC32_IN</text>
<text x="112.1" y="67.4">2</text>
<text x="112.1" y="70">3</text>
<text x="62.6" y="77.6">44</text>
<text x="89.8" y="73.8">PC15-OSC32_OUT</text>
<text x="112.1" y="72.5">4</text>
<text x="157.2" y="77.6">3</text>
<text x="157.2" y="75">4</text>
<text x="228.6" y="77.6">1</text>
<text x="234" y="77.6">2</text>
<text x="4" y="82.6">B</text>
<text x="33.4" y="78.1" transform="rotate(-90 33.4 78.1)">2</text>
<text x="63.7" y="82.6">7</text>
<text x="68.7" y="78.8">BOOT0</text>
<text x="68.7" y="83.9">NRST</text>
<text x="157.2" y="82.6">1</text>
<text x="157.2" y="80.1">2</text>
<text x="228.6" y="80.1">3</text>
<text x="228.6" y="82.6">5</text>
<text x="234" y="80.1">4</text>
<text x="234" y="82.6">6</text>
<text x="290.7" y="82.6">B</text>
<text x="63.7" y="87.7">1</text>
<text x="68.7" y="89">VBAT</text>
<text x="62.6" y="92.8">24</text>
<text x="62.6" y="95.3">36</text>
<text x="68.7" y="94.1">VDD_1</text>
<text x="101.8" y="94.1">VSS_1</text>
<text x="112.1" y="92.8">23</text>
<text x="112.1" y="95.3">35</text>
<text x="62.6" y="97.8">48</text>
<text x="68.7" y="96.6">VDD_2</text>
<text x="68.7" y="99.1">VDD_3</text>
<text x="101.8" y="96.6">VSS_2</text>
<text x="101.8" y="99.1">VSS_3</text>
<text x="112.1" y="97.8">47</text>
<text x="63.7" y="102.9">9</text>
<text x="68.7" y="104.2">VDD_A</text>
<text x="102.4" y="104.2">VSSA</text>
<text x="112.1" y="102.9">8</text>
<text x="151.3" y="106.7">1</text>
<text x="198.4" y="106.7">1</text>
<text x="151.3" y="109.3">2</text>
<text x="151.3" y="111.8">3</text>
<text x="156.2" y="108">VBUS</text>
<text x="156.2" y="110.5">D-</text>
<text x="156.2" y="113.1">D+</text>
<text x="166.6" y="111.8">5</text>
<text x="188.4" y="108">VBUS</text>
<text x="190.9" y="110.5">DM</text>
<text x="191.6" y="113.1">DP</text>
<text x="198.4" y="109.3">2</text>
<text x="198.4" y="111.8">3</text>
<text x="236.2" y="110.5">1</text>
<text x="236.2" y="113.1">3</text>
<text x="241.6" y="110.5">2</text>
<text x="241.6" y="113.1">4</text>
<text x="151.3" y="114.3">4</text>
<text x="156.2" y="115.6">VSS</text>
<text x="166.6" y="114.3">6</text>
<text x="189.6" y="118.2">GND</text>
<text x="192.1" y="115.6">ID</text>
<text x="198.4" y="114.3">4</text>
<text x="198.4" y="116.9">5</text>
<text x="4" y="130.8">C</text>
<text x="290.7" y="130.8">C</text>
<text x="149.9" y="167.6">1</text>
<text x="155.3" y="167.6">2</text>
<text x="149.9" y="170.1">3</text>
<text x="149.9" y="172.7">5</text>
<text x="155.3" y="170.1">4</text>
<text x="155.3" y="172.7">6</text>
<text x="3.9" y="179">D</text>
<text x="201.4" y="177.7">Title</text>
<text x="290.7" y="179">D</text>
<text x="201.4" y="185.3">Size</text>
<text x="214.1" y="185.3">Number</text>
<text x="264.9" y="185.3">Revision</text>
<text x="202.7" y="189.2">A4</text>
<text x="201.4" y="193">Date:</text>
<text x="201.4" y="195.5">File:</text>
<text x="212.8" y="193">2017/7/28</text>
<text x="212.8" y="195.5">E:\项目文档\..\UTOS V1.0.SchDoc</text>
<text x="252.2" y="193">Sheet</text>
<text x="252.2" y="195.5">Drawn By:</text>
<text x="259.5" y="193">of</text>
<text x="38.1" y="199.3">1</text>
<text x="111.1" y="199.3">2</text>
<text x="184" y="199.3">3</text>
<text x="257" y="199.3">4</text>
</g>
<g font-size="2.3" fill="#800000">
<text x="121.5" y="21.8">PB0</text>
<text x="159.1" y="23">5V_USB</text>
<text x="49.1" y="26.8">UART2_TX</text>
<text x="49.1" y="29.4">UART2_RX</text>
<text x="117.7" y="26.8">BOOT1</text>
<text x="151.2" y="25.6">3V3</text>
<text x="231.2" y="24.3">3V3</text>
<text x="49.1" y="34.5">SPI1_SCK</text>
<text x="182.4" y="31.9">5V</text>
<text x="49.1" y="37">SPI1_MISO</text>
<text x="49.1" y="39.5">SPI1_MOSI</text>
<text x="117.7" y="37">I2C1_SCL</text>
<text x="117.7" y="39.5">I2C1_SDA</text>
<text x="131.6" y="37">TIM4_CH1</text>
<text x="131.6" y="39.5">TIM4_CH2</text>
<text x="49.1" y="47.1">PA10</text>
<text x="49.1" y="52.2">PA11</text>
<text x="49.1" y="49.7">PA9</text>
<text x="205.3" y="52.2">GND</text>
<text x="49.1" y="57.3">SWDIO</text>
<text x="49.1" y="59.8">SWCLK</text>
<text x="49.1" y="54.7">PA12</text>
<text x="240.8" y="62.4">GND</text>
<text x="188" y="69.3">3V3</text>
<text x="229.9" y="68.7">3V3</text>
<text x="15.8" y="73.8">GND</text>
<text x="49.1" y="77.6">BOOT0</text>
<text x="165.3" y="76.3">SWDIO R6</text>
<text x="18" y="80.1">3V3</text>
<text x="46.6" y="82.6">NRST</text>
<text x="165.3" y="78.8">SWCLKR7</text>
<text x="203.9" y="78.8">BOOT0</text>
<text x="254.7" y="78.8">BOOT1</text>
<text x="187.5" y="90.3">GND</text>
<text x="229.4" y="94.1">GND</text>
<text x="202" y="101.6">3V3</text>
<text x="145.2" y="102.9">5V_USB</text>
<text x="247.6" y="102.9">3V3</text>
<text x="36.5" y="108">GND</text>
<text x="144.3" y="109.3">D-</text>
<text x="144.3" y="111.8">D+</text>
<text x="203.9" y="111.8">SPI1_MISO</text>
<text x="203.9" y="109.3">SPI1_SCK</text>
<text x="223" y="109.3">I2C1_SCL</text>
<text x="223" y="111.8">I2C1_SDA</text>
<text x="57.3" y="114.3">3V3</text>
<text x="115.2" y="115.6">GND</text>
<text x="203.9" y="114.3">SPI1_MOSI</text>
<text x="247.1" y="119.4">GND</text>
<text x="146.9" y="121.9">GND</text>
<text x="201.5" y="124.5">GND</text>
<text x="42.1" y="130.8">3V3</text>
<text x="123.9" y="133.4">5V</text>
<text x="26.3" y="143.5">NRST</text>
<text x="24.3" y="148.6">3V3</text>
<text x="72" y="161.3">PA10</text>
<text x="130.4" y="161.3">GND</text>
<text x="170.3" y="158.7">3V3</text>
<text x="8.5" y="166.3">BOOT0</text>
<text x="72" y="163.8">PA9</text>
<text x="122.7" y="171.4">PA11</text>
<text x="139.2" y="168.9">D-</text>
<text x="165.9" y="168.9">D+</text>
<text x="193.8" y="171.4">PA12</text>
<text x="56.8" y="194.2">GND</text>
</g>
<g font-size="2.3" fill="#000080">
<text x="127.6" y="23.5">R1</text>
<text x="137.5" y="21.5">D1</text>
<text x="127.6" y="27.6">1K</text>
<text x="197.6" y="26.8">U2</text>
<text x="168.7" y="30.1">F1</text>
<text x="168.7" y="36.2">FUSE</text>
<text x="192.3" y="41.8">104</text>
<text x="192.3" y="39.3">C5</text>
<text x="227.8" y="37.5">C4</text>
<text x="235.4" y="41.8">104</text>
<text x="235.4" y="39.3">C6</text>
<text x="248.8" y="39.3">D3</text>
<text x="227.8" y="42.6">47UF</text>
<text x="244" y="52">1K</text>
<text x="244" y="49.4">R4</text>
<text x="28.6" y="65.1">C1</text>
<text x="31.4" y="66.2">20pF</text>
<text x="152.6" y="71.2">P6</text>
<text x="28.6" y="75.9">C2</text>
<text x="36.1" y="73.5">8M</text>
<text x="180.5" y="76.3">10K</text>
<text x="226.8" y="73.8">P1</text>
<text x="26.1" y="81.9">R2</text>
<text x="31.4" y="81.4">20pF</text>
<text x="180.5" y="78.8">10K</text>
<text x="196.1" y="81.1">0.1uF</text>
<text x="196.1" y="78.6">C7</text>
<text x="213.8" y="82.1">10K</text>
<text x="213.8" y="78.1">R5</text>
<text x="244.3" y="82.1">10K</text>
<text x="244.5" y="78.8">R8</text>
<text x="26.1" y="85.9">10K</text>
<text x="49.4" y="90">S1</text>
<text x="152.6" y="86.4">Header 4</text>
<text x="41.3" y="95.1">104</text>
<text x="41.3" y="92.5">C3</text>
<text x="154.5" y="104.2">J1</text>
<text x="186.2" y="104.2">J5</text>
<text x="234.4" y="106.7">P2</text>
<text x="66.9" y="109.3">U1</text>
<text x="154.5" y="119.4">USB_A</text>
<text x="234.4" y="116.9">Header 2X2</text>
<text x="186.2" y="121.9">Micro USB</text>
<text x="36.2" y="137.9">D4</text>
<text x="44.8" y="140.7">10K</text>
<text x="44.8" y="138.2">R9</text>
<text x="116.4" y="143.5">C8</text>
<text x="130.3" y="143.5">C9</text>
<text x="36.2" y="148.8">4148</text>
<text x="45.3" y="148.6">S8050</text>
<text x="112.6" y="148.6">10UF</text>
<text x="127.8" y="148.6">104</text>
<text x="47.9" y="151.1">Q1</text>
<text x="54.2" y="151.1">R10</text>
<text x="59.3" y="151.1">1K</text>
<text x="118.9" y="153.6">C10</text>
<text x="126.5" y="153.6">104</text>
<text x="27.6" y="156.2">S8550</text>
<text x="28.8" y="158.7">Q2</text>
<text x="36.2" y="158">R11</text>
<text x="18.4" y="165.6">R13</text>
<text x="36.2" y="162">1K</text>
<text x="148.1" y="163.8">P3</text>
<text x="173" y="166.1">R12</text>
<text x="18.4" y="169.6">10K</text>
<text x="71.7" y="169.1">C11</text>
<text x="173" y="168.6">1.5K</text>
<text x="71.7" y="176.2">22P</text>
<text x="79.6" y="176.5">12M</text>
<text x="131.6" y="175.2">R14</text>
<text x="136.7" y="175.2">10R</text>
<text x="148.1" y="176.5">Header 3X2</text>
<text x="177.3" y="175.2">10R R15</text>
<text x="71.7" y="184.3">C12</text>
<text x="71.7" y="191.4">22P</text>
</g>
<g font-size="1.6" fill="#000080">
<text x="90" y="137.3">U3</text>
<text x="90.5" y="182.2">CH340G</text>
</g>
<g font-size="1.6">
<text x="85.7" y="143.7">10</text>
<text x="86.6" y="141.1">9</text>
<text x="91.3" y="141.9">CTS#</text>
<text x="105.2" y="141.9">VCC</text>
<text x="112.3" y="141.1">16</text>
<text x="85.7" y="148.7">12</text>
<text x="85.8" y="146.2">11</text>
<text x="91.3" y="144.4">DSR#</text>
<text x="91.3" y="147">RI#</text>
<text x="91.3" y="149.5">DCD#</text>
<text x="105" y="149.5">GND</text>
<text x="112.3" y="148.7">1</text>
<text x="85.7" y="151.3">13</text>
<text x="85.7" y="153.8">14</text>
<text x="91.3" y="152">DTR#</text>
<text x="91.3" y="154.6">RTS#</text>
<text x="106.6" y="154.6">V3</text>
<text x="112.3" y="153.8">4</text>
<text x="85.7" y="156.3">15</text>
<text x="86.6" y="161.4">2</text>
<text x="91.3" y="157.1">R232</text>
<text x="86.6" y="163.9">3</text>
<text x="91.3" y="162.2">TXD</text>
<text x="91.3" y="164.7">RXD</text>
<text x="105.7" y="167.3">UD-</text>
<text x="112.3" y="166.5">6</text>
<text x="86.6" y="171.6">7</text>
<text x="91.3" y="172.3">XI</text>
<text x="105.3" y="169.8">UD+</text>
<text x="112.3" y="169">5</text>
<text x="86.6" y="176.6">8</text>
<text x="91.3" y="177.4">XO</text>
</g>
</svg>
